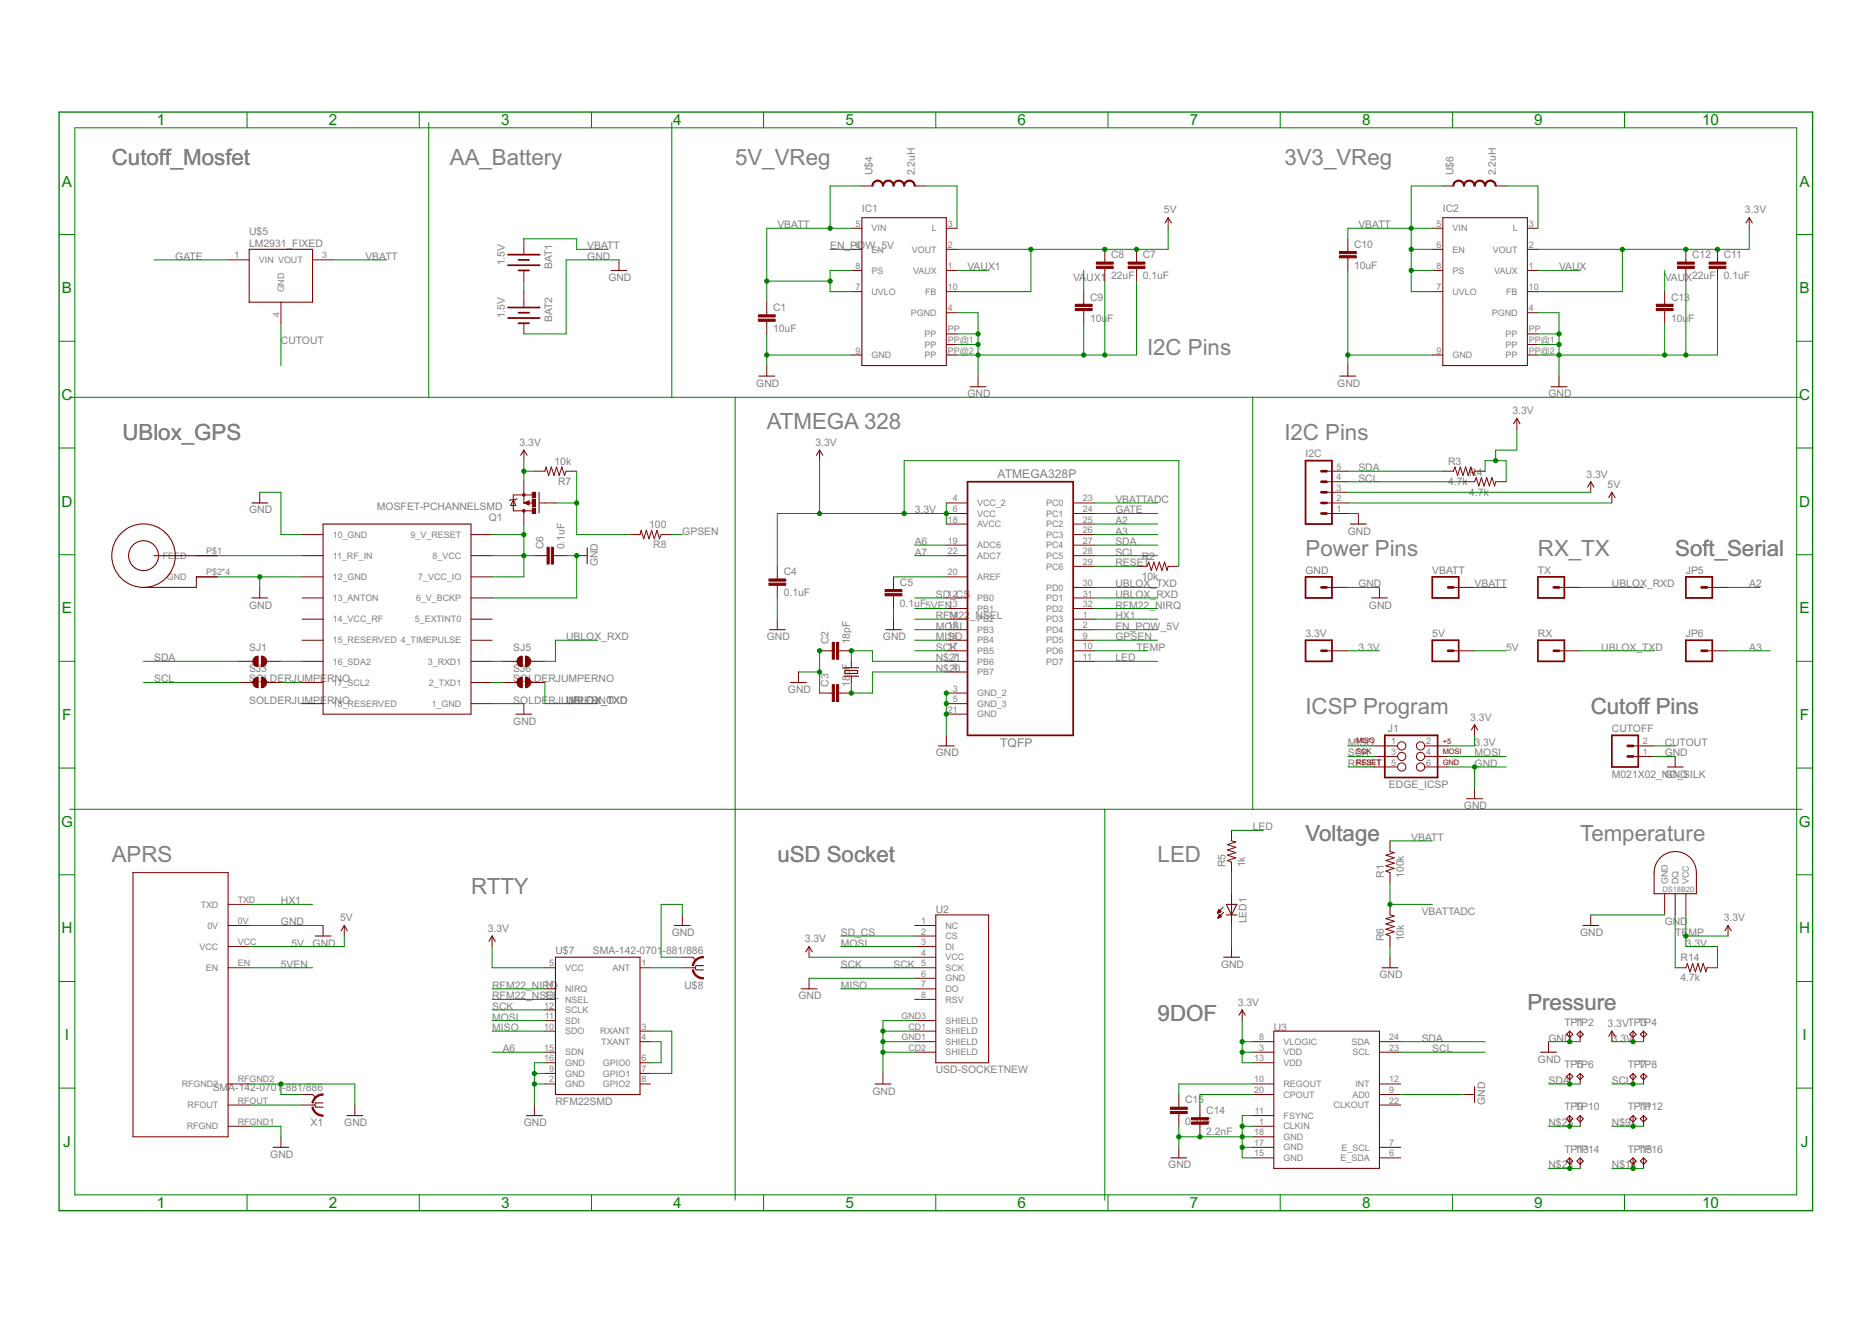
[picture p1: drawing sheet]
<svg xmlns="http://www.w3.org/2000/svg" width="297mm" height="210mm" viewBox="0 0 297 210" stroke-linecap="round" stroke-linejoin="round" font-family="sans-serif">
<g fill="none" stroke="#800000" stroke-width=".16">
<path d="M83.1 37.9v2.3M135.1 36.2h1.7M135.1 39.6h1.7M136.8 29.5h1.6M145.1 29.5h1.7M150.2 36.2h1.6M150.2 39.6h1.6M175.3 39.6v2M180.3 39.6v2M185.4 34.5v1.7M213.9 37.9v2M227.3 36.2h1.6"/>
<path d="M227.3 39.6h1.6M228.9 29.5h1.7M237.3 29.5h1.7M242.4 36.2h1.6M242.4 39.6h1.6M267.5 39.6v2M272.5 39.6v2M277.6 34.5v1.7M36.2 41.2h3.3M44.6 47.9v3.4M49.6 41.2h3.3M83.1 42.9v1.7"/>
<path d="M83.1 46.3v2.3M83.1 51.3v1.7M98.2 41.2v1.7M121.7 47.9v2.1M121.7 51v2M121.7 58v1.7M135.1 42.9h1.7M135.1 46.3h1.7M135.1 56.3h1.7M150.2 42.9h1.6M150.2 46.3h1.6M150.2 56.3h1.6"/>
<path d="M150.2 49.6h1.6M150.2 53h1.6M150.2 54.7h1.6M155.2 59.7v1.7M172 46.3v2M172 49.3v2M175.3 42.6v2M180.3 42.6v2M213.9 40.9v2M213.9 58v1.7M227.3 42.9h1.6M227.3 46.3h1.6"/>
<path d="M227.3 56.3h1.6M242.4 42.9h1.6M242.4 46.3h1.6M242.4 56.3h1.6M242.4 49.6h1.6M242.4 53h1.6M242.4 54.7h1.6M247.4 59.7v1.7M264.1 46.3v2M264.1 49.3v2M267.5 42.6v2M272.5 42.6v2"/>
<path d="M41.2 78.1v1.7M81.4 79.3l.5 .9h-.9zM82 79.1l-.1 .2h-.9l-.1 .2M83.1 71.4v1.7M83.1 76.4v3.4M83.1 79.8l.8-.3v.6zM83.9 79.8h.6M84.5 78.5h-3.1v2.5h3M84.8 74.8h1.7l.1-.7 .5 1.3 .4-1.3 .4 1.3 .4-1.3 .4 1.3 .5-1.3 .4 1.3 .2-.6h1.7M85.6 79.8h2.5M130 71.4v1.7M150.2 79.8h3.3"/>
<path d="M170.3 79.8h3.3M210.5 79.8h3.4M210.5 74.8h3.4M210.5 76.4h3.4M210.5 78.1h3.4M228.9 74.8h1.7l.3-.7 .4 1.3 .4-1.3 .4 1.3 .5-1.3 .4 1.3 .4-1.3 .4 1.3 .2-.6h1.6M232.3 76.4h1.7l.2-.6 .5 1.3 .4-1.3 .4 1.3 .4-1.3 .4 1.3 .4-1.3 .5 1.3 .1-.7h1.7M240.7 66.4v1.7M252.4 76.4v1.7M255.8 78.1v1.7M31.2 88.2h3.3M31.2 91.5h3.3"/>
<path d="M41.2 93.2v1.7M47.9 84.8h3.4M47.9 88.2h3.4M47.9 91.5h3.4M47.9 94.9h3.4M47.9 98.2h3.4M74.7 84.8h3.4M74.7 88.2h3.4M74.7 91.5h3.4M74.7 94.9h3.4M74.7 98.2h3.4M83.1 81v2.1"/>
<path d="M84.8 88.2h2M87.8 88.2h2M91.5 88.2h1.7M99.9 84.8h1.7l.1-.7 .5 1.4 .4-1.4 .4 1.4 .4-1.4 .4 1.4 .4-1.4 .4 1.4 .3-.7h1.7M123.3 89.9v2M123.3 92.9v2M123.3 98.2v1.7M141.8 91.5v2M141.8 94.5v2M141.8 98.2v1.7M150.2 88.2h3.3M150.2 91.5h3.3"/>
<path d="M150.2 94.9h3.3M150.2 98.2h3.3M150.2 81.5h3.3M150.2 83.1h3.3M150.2 86.5h3.3M150.2 96.5h3.3M150.2 99.9h3.3M170.3 84.8h3.3M170.3 88.2h3.3M170.3 94.9h3.3M170.3 98.2h3.3M170.3 81.5h3.3"/>
<path d="M170.3 83.1h3.3M170.3 86.5h3.3M170.3 96.5h3.3M170.3 99.9h3.3M170.3 89.9h3.3M170.3 93.2h3.3M180.3 89.9h1.7l.3-.7 .4 1.3 .4-1.3 .4 1.3 .4-1.3 .5 1.3 .4-1.3 .4 1.3 .2-.6h1.6M210.5 81.5h3.4M210.5 93.2h3.4M215.5 81.5v1.6M218.9 93.2v1.7M230.6 93.2h3.4"/>
<path d="M247.4 93.2h3.3M270.8 93.2h3.4M37.9 104.9h2.2M37.9 108.3h2.2M42.3 104.9h2.3M42.3 108.3h2.3M47.9 101.6h3.4M47.9 104.9h3.4M47.9 108.3h3.4M47.9 111.6h3.4M74.7 101.6h3.4M74.7 104.9h3.4"/>
<path d="M74.7 108.3h3.4M74.7 111.6h3.4M79.8 104.9h2.2M79.8 108.3h2.2M83.1 111.6v1.7M84.2 104.9h2.3M84.2 108.3h2.3M126.7 106.6v1.7M130 103.3h2.1M130 110h2.1M133.1 103.3h2M133.1 110h2"/>
<path d="M135.1 104.9v1M135.1 107.3v1M150.2 101.6h3.3M150.2 104.9h3.3M150.2 111.6h3.3M150.2 103.3h3.3M150.2 106.6h3.3M150.2 110h3.3M150.2 113.3h3.3M150.2 116.7v1.6M170.3 101.6h3.3M170.3 104.9h3.3"/>
<path d="M170.3 103.3h3.3M210.5 103.3h3.4M218.1 118.3h3.7M226.1 118.3h3.7M230.6 103.3h3.4M234 115v1.7M247.4 103.3h3.3M259.1 118.3h3.4M270.8 103.3h3.4M195.4 131.7v1.7l.7 .2-1.3 .4 1.3 .4-1.3 .5 1.3 .4-1.3 .4 1.3 .4-1.3 .4 .6 .3v1.7M218.1 120h3.7M218.1 121.7h3.7"/>
<path d="M220.6 133.4v1.7l.6 .2-1.3 .4 1.3 .4-1.3 .4 1.3 .4-1.3 .5 1.3 .4-1.3 .4 .7 .3v1.6M226.1 120h3.7M226.1 121.7h3.7M234 125.1v1.6M259.1 120h3.4M265.8 120v1.7M36.2 153.5h3.3M36.2 150.2h3.3M36.2 146.8h3.3M36.2 143.5h3.3M51.3 146.8v1.7M54.6 146.8v1.7"/>
<path d="M78.1 148.5v1.7M86.5 153.5h1.6M86.5 156.9h1.6M86.5 158.6h1.6M101.6 153.5h1.6M108.3 153.5h2M108.3 151.9h1.6M108.3 145.2v1.6M128.4 150.2v1.7M128.4 155.2v1.7M145.1 153.5h3.4M145.1 150.2h3.4"/>
<path d="M145.1 146.8h3.4M145.1 156.9h3.4M145.1 158.6h3.4M145.1 151.9h3.4M145.1 148.5h3.4M145.1 155.2h3.4M193.2 144.9h.1M193.2 144.8h.2M193.2 144.7h.3M193.3 144.7h.4M193.3 145.6h.1M193.3 144.6h.4"/>
<path d="M193.3 144.5h.3M193.3 145.5h.3M193.3 145.4h.5M193.4 145.4h.4M193.4 144.4h.1M193.4 144.3l.3 .4-.5 .2zM193.4 144.3h.1M193.4 145.3h.3M193.4 145.2h.3M193.5 145.2h.1M193.5 145.1l.3 .3-.5 .3zM193.5 145.1h.1"/>
<path d="M194.1 144l-.9 .9M194.2 144.7l-.9 1M195.4 141.8v5M195.4 150.2v1.7M220.6 143.5v1.7l.6 .1-1.3 .5 1.3 .4-1.3 .4 1.3 .4-1.3 .4 1.3 .4-1.3 .5 .7 .2v1.7M220.6 151.9v1.6M252.4 145.2v1.6M264.1 141.8v3.4M265.8 153.5h1.7l.2-.6 .5 1.3 .4-1.3 .4 1.3 .4-1.3 .4 1.3 .5-1.3 .4 1.3 .1-.7h1.7M265.8 141.8v3.4M267.5 141.8v3.4M274.2 146.8v1.7"/>
<path d="M36.2 178.7h3.3M36.2 175.3h3.3M36.2 172h3.3M47.9 175.3h2M47.9 173.7h1.7M56.3 175.3v1.7M84.8 175.3v1.7M86.5 172h1.6M86.5 170.3h1.6M86.5 168.6h1.6M86.5 163.6h1.6M86.5 160.2h1.6"/>
<path d="M86.5 161.9h1.6M86.5 166.9h1.6M101.6 172h1.6M101.6 170.3h1.6M101.6 168.6h1.6M101.6 163.6h1.6M101.6 165.3h1.6M140.1 170.3v1.7M145.1 163.6h3.4M145.1 161.9h3.4M145.1 166.9h3.4M145.1 165.3h3.4"/>
<path d="M187 173.7v2M187 176.7v2M190.4 175.3v2M190.4 178.4v2M197.1 160.2v1.7M198.8 178.7h3.3M198.8 172h3.3M198.8 168.6h3.3M198.8 166.9h3.3M198.8 165.3h3.3M198.8 173.7h3.3M198.8 177h3.3"/>
<path d="M218.9 175.3h3.3M218.9 172h3.3M218.9 166.9h3.3M218.9 165.3h3.3M218.9 173.7h3.3M232.3 173.7h1.7M245.7 165.3v1.6M249.1 163.6v1.7M249.1 170.3v1.7M249.1 177v1.7M250.7 163.6v1.7M250.7 170.3v1.7"/>
<path d="M250.7 177v1.7M255.8 163.6v1.7M259.1 163.6v1.7M259.1 170.3v1.7M259.1 177v1.7M260.8 163.6v1.7M260.8 170.3v1.7M260.8 177v1.7M44.6 180.4v1.6M187 182v1.7M198.8 180.4h3.3M198.8 182h3.3"/>
<path d="M198.8 183.7h3.3M218.9 182h3.3M218.9 183.7h3.3M249.1 183.7v1.7M250.7 183.7v1.7M259.1 183.7v1.7M260.8 183.7v1.7"/>
<circle cx="222.4" cy="118.3" r=".66"/>
<circle cx="225.4" cy="118.3" r=".66"/>
<circle cx="222.4" cy="121.7" r=".66"/>
<circle cx="222.4" cy="120" r=".66"/>
<circle cx="225.4" cy="120" r=".66"/>
<circle cx="225.4" cy="121.7" r=".66"/>
</g>
<g fill="none" stroke="#800000" stroke-width=".17">
<path d="M39.5 39.6h10.1v8.3h-10.1zM136.8 34.5h13.4v23.5h-13.4zM184.9 35.4l.5-.9 .5 .9M228.9 34.5h13.5v23.5h-13.5zM277.1 35.4l.5-.9 .4 .9M96.9 42.9h2.6M120.4 59.7h2.5M212.6 59.7h2.5M40 79.8h2.5M82.6 72.2l.5-.8 .5 .8M85.5 78.1v3.3M129.5 72.2l.5-.8 .6 .8"/>
<path d="M153.9 61.4h2.5M240.2 67.2l.5-.8 .5 .8M246.1 61.4h2.5M251.9 77.3l.5-.9 .5 .9M255.3 79l.5-.9 .5 .9M24.4 88.2h10.1M34.5 91.5h-3.3v1.7h-8.4M40 94.9h2.5M51.3 83.1h23.4v30.2h-23.4zM93.2 86.9v2.5M122.1 99.9h2.5M140.5 99.9h2.5"/>
<path d="M214.3 83.1h2.5M217.6 94.9h2.6M81.9 113.3h2.5M125.4 108.3h2.6M133.9 105.9h2.3M133.9 107.3h2.3M134.1 106.4h2v.4h-2zM148.9 118.3h2.5M233.5 115.8l.5-.8 .5 .8M21.1 138.5h15.1v41.9h-15.1zM232.7 126.7h2.5M263.4 136.2a3.4 3.4 0 0 1 3.6-.9 3.4 3.4 0 0 1 2.2 3.2v3.3h-6.7v-3.3a3.4 3.4 0 0 1 .9-2.3z"/>
<path d="M264.6 121.7h2.5M50 148.5h2.5M54.1 147.7l.5-.9 .5 .9M77.6 149.4l.5-.9 .5 .9M88.1 151.9h13.5v21.8h-13.5zM107 146.8h2.5M109.9 151.9l.5 .5M111.6 153.2h-1.2l-.1 .3 .1 .4h1.2M127.1 156.9h2.5M127.9 151l.5-.8 .5 .8M148.5 145.2h8.4v23.4h-8.4zM194.2 151.9h2.5"/>
<path d="M194.6 143.5h1.7l-.9 1.7zM194.6 145.2h1.7M219.3 153.5h2.5M251.2 146.8h2.5M273.7 147.7l.5-.9 .5 .9M49.6 173.7l.5 .5M51.3 175h-1.2l-.2 .3 .2 .4h1.2M55 177h2.6M83.5 177h2.5M138.9 172h2.5M196.6 161.1l.5-.9 .5 .9M202.1 163.6h16.8v21.8h-16.8z"/>
<path d="M234 172.4v2.5M244.5 166.9h2.5M248.6 164.1l.5-.5 .5 .5-.5 .5zM248.6 170.8l.5-.5 .5 .5-.5 .5zM248.6 177.5l.5-.5 .5 .5-.5 .5zM250.2 164.1l.5-.5 .5 .5-.5 .5zM250.2 170.8l.5-.5 .5 .5-.5 .5zM250.2 177.5l.5-.5 .5 .5-.5 .5zM255.3 164.4l.5-.8 .5 .8M258.6 164.1l.5-.5 .5 .5-.5 .5zM258.6 170.8l.5-.5 .5 .5-.5 .5zM258.6 177.5l.5-.5 .5 .5-.5 .5z"/>
<path d="M260.3 164.1l.5-.5 .5 .5-.5 .5zM260.3 170.8l.5-.5 .5 .5-.5 .5zM260.3 177.5l.5-.5 .5 .5-.5 .5zM43.3 182h2.5M185.8 183.7h2.5M248.6 184.2l.5-.5 .5 .5-.5 .5zM250.2 184.2l.5-.5 .5 .5-.5 .5zM258.6 184.2l.5-.5 .5 .5-.5 .5zM260.3 184.2l.5-.5 .5 .5-.5 .5z"/>
<circle cx="22.8" cy="88.2" r="5"/>
<circle cx="22.8" cy="88.2" r="2.37"/>
</g>
<g fill="none" stroke="#800000" stroke-width=".28">
<path d="M80.6 40.4h5M80.6 42.1h5M80.6 48.8h5M80.6 50.5h5M82.3 41.2h1.6M82.3 42.9h1.6M82.3 49.6h1.6M82.3 51.3h1.6M153.5 76.4h16.8v40.3h-16.8zM207.2 73.1h4.1v10h-4.1zM207.2 91.5h4.1v3.4h-4.1zM227.3 91.5h4.2v3.4h-4.2z"/>
<path d="M244 91.5h4.2v3.4h-4.2zM267.5 91.5h4.2v3.4h-4.2zM207.2 101.6h4.1v3.3h-4.1zM219.7 116.7h8.4v6.7h-8.4zM227.3 101.6h4.2v3.3h-4.2zM244 101.6h4.2v3.3h-4.2zM255.8 116.7h4.1v5h-4.1zM267.5 101.6h4.2v3.3h-4.2z"/>
</g>
<path d="M83.9 79.6l-.6 .2 .6 .1v-.1h-.2" fill="none" stroke="#800000" stroke-width=".21"/>
<g fill="#800000" stroke="#800000" stroke-width=".16">
<path d="M109.8 153.9h.2a1.53 1.53 0 0 0 1.6 1.2v.2a1.77 1.77 0 0 1-1.8-1.4z" fill-rule="evenodd"/>
<path d="M110.2 152.4a1.73 1.73 0 0 1 1.4-.6v.2a1.56 1.56 0 0 0-1.6 1.2h-.2z" fill-rule="evenodd"/>
<path d="M138.5 28.9l.6-.3h.2v.1a.77 .77 0 0 0-.8 .8h-.2v-.1z" fill-rule="evenodd"/>
<path d="M139.3 28.6h.1a.89 .89 0 0 1 .8 .9h-.2a.73 .73 0 0 0-.7-.8z" fill-rule="evenodd"/>
<path d="M140.2 28.9l.6-.3h.1v.1a.77 .77 0 0 0-.7 .8h-.2v-.1z" fill-rule="evenodd"/>
<path d="M140.9 28.6h.2a.89 .89 0 0 1 .8 .9h-.2a.77 .77 0 0 0-.8-.8z" fill-rule="evenodd"/>
<path d="M141.9 28.9l.6-.3h.1v.1a.77 .77 0 0 0-.7 .8h-.2v-.1z" fill-rule="evenodd"/>
<path d="M142.6 28.6h.1a.93 .93 0 0 1 .9 .9h-.2a.77 .77 0 0 0-.8-.8z" fill-rule="evenodd"/>
<path d="M143.6 28.9l.3-.3h.4v.1a.74 .74 0 0 0-.7 .8h-.2z" fill-rule="evenodd"/>
<path d="M144.3 28.6h.1a.93 .93 0 0 1 .8 .9h-.1a.77 .77 0 0 0-.8-.8z" fill-rule="evenodd"/>
<path d="M230.7 28.9l.6-.3h.2v.1a.77 .77 0 0 0-.8 .8h-.2v-.1z" fill-rule="evenodd"/>
<path d="M231.5 28.6h.1a.93 .93 0 0 1 .8 .9h-.2a.77 .77 0 0 0-.7-.8z" fill-rule="evenodd"/>
<path d="M232.4 28.9l.4-.3h.3v.1a.74 .74 0 0 0-.7 .8h-.2z" fill-rule="evenodd"/>
<path d="M233.1 28.6h.2a.93 .93 0 0 1 .8 .9h-.2a.77 .77 0 0 0-.8-.8z" fill-rule="evenodd"/>
<path d="M234.1 28.9l.6-.3h.1v.1a.74 .74 0 0 0-.7 .8h-.2v-.1z" fill-rule="evenodd"/>
<path d="M234.8 28.6h.1a.93 .93 0 0 1 .8 .9h-.1a.77 .77 0 0 0-.8-.8z" fill-rule="evenodd"/>
<path d="M235.8 28.9l.6-.3h.1v.1a.77 .77 0 0 0-.8 .8h-.1v-.1z" fill-rule="evenodd"/>
<path d="M236.5 28.6h.1a.93 .93 0 0 1 .8 .9h-.2a.77 .77 0 0 0-.7-.8z" fill-rule="evenodd"/>
<path d="M83.4 104.1a.84 .84 0 0 1 .8 .8 .84 .84 0 0 1-.8 .9z" fill-rule="evenodd"/>
<path d="M82.3 104.3l.6-.2v1.7a.84 .84 0 0 1-.8-.6 .84 .84 0 0 1 .2-.9z" fill-rule="evenodd"/>
<path d="M83.4 107.4a.84 .84 0 0 1 .8 .9 .84 .84 0 0 1-.8 .8z" fill-rule="evenodd"/>
<path d="M82.3 107.6l.6-.2v1.7a.84 .84 0 0 1-.8-.5 .84 .84 0 0 1 .2-1z" fill-rule="evenodd"/>
<path d="M41.5 104.1a.84 .84 0 0 1 .8 .8 .84 .84 0 0 1-.8 .9z" fill-rule="evenodd"/>
<path d="M40.4 104.3l.6-.2v1.7a.85 .85 0 0 1-.8-.6 .85 .85 0 0 1 .2-.9z" fill-rule="evenodd"/>
<path d="M41.5 107.4a.84 .84 0 0 1 .8 .9 .84 .84 0 0 1-.8 .8z" fill-rule="evenodd"/>
<path d="M40.4 107.6l.6-.2v1.7a.85 .85 0 0 1-.8-.5 .85 .85 0 0 1 .2-1z" fill-rule="evenodd"/>
<path d="M49.5 175.7l.2-.1a1.62 1.62 0 0 0 1.6 1.3v.2a1.77 1.77 0 0 1-1.8-1.4z" fill-rule="evenodd"/>
<path d="M49.9 174.2a1.73 1.73 0 0 1 1.4-.7v.3a1.56 1.56 0 0 0-1.6 1.2h-.2z" fill-rule="evenodd"/>
<circle cx="83.1" cy="78.5" r=".21"/>
<circle cx="83.1" cy="81" r=".21"/>
</g>
<g fill="#800000" stroke="#800000" stroke-width=".16">
<path d="M84.5 78.1h.5v.9h-.5z"/>
<path d="M84.5 80.6h.5v.9h-.5z"/>
<path d="M84.5 79.2h.5v1.2h-.5z"/>
<path d="M122 92.5h2.7v.4h-2.7z"/>
<path d="M122 91.9h2.7v.3h-2.7z"/>
<path d="M140.4 94.2h2.7v.3h-2.7z"/>
<path d="M140.4 93.5h2.7v.4h-2.7z"/>
<path d="M87.5 86.8h.3v2.7h-.3z"/>
<path d="M86.8 86.8h.3v2.7h-.3z"/>
<path d="M120.3 50.6h2.7v.4h-2.7z"/>
<path d="M120.3 50h2.7v.3h-2.7z"/>
<path d="M179 42.2h2.7v.4h-2.7z"/>
<path d="M179 41.6h2.7v.3h-2.7z"/>
<path d="M174 42.2h2.6v.4h-2.6z"/>
<path d="M174 41.6h2.6v.3h-2.6z"/>
<path d="M170.6 48.9h2.7v.4h-2.7z"/>
<path d="M170.6 48.3h2.7v.3h-2.7z"/>
<path d="M212.5 40.6h2.7v.3h-2.7z"/>
<path d="M212.5 39.9h2.7v.3h-2.7z"/>
<path d="M271.2 42.2h2.7v.4h-2.7z"/>
<path d="M271.2 41.6h2.7v.3h-2.7z"/>
<path d="M266.2 42.2h2.6v.4h-2.6z"/>
<path d="M266.2 41.6h2.6v.3h-2.6z"/>
<path d="M262.8 48.9h2.7v.4h-2.7z"/>
<path d="M262.8 48.3h2.7v.3h-2.7z"/>
<path d="M132.7 101.9h.4v2.7h-.4z"/>
<path d="M132.1 101.9h.3v2.7h-.3z"/>
<path d="M132.7 108.6h.4v2.7h-.4z"/>
<path d="M132.1 108.6h.3v2.7h-.3z"/>
<path d="M189.1 178h2.6v.4h-2.6z"/>
<path d="M189.1 177.3h2.6v.4h-2.6z"/>
<path d="M185.7 176.3h2.7v.4h-2.7z"/>
<path d="M185.7 175.7h2.7v.3h-2.7z"/>
</g>
<g fill="none" stroke="#800000" stroke-width=".42">
<path d="M209.7 78.1h.8M209.7 79.8h.8M209.7 74.8h.8M209.7 76.4h.8M209.7 81.5h.8M209.7 93.2h.8M229.8 93.2h.8M246.5 93.2h.9M270 93.2h.8M209.7 103.3h.8M229.8 103.3h.8M246.5 103.3h.9"/>
<path d="M258.3 118.3h.8M270 103.3h.8M258.3 120h.8"/>
</g>
<path d="M9.4 17.8h278.2v174.3h-278.2z" fill="none" stroke="#008000" stroke-width=".21"/>
<g fill="none" stroke="#008000" stroke-width=".16">
<path d="M39.2 17.8v2.5M66.5 17.8v2.5M68 19.5v43.5M93.9 17.8v2.5M106.6 19.5v43.5M121.2 17.8v2.5M148.5 17.8v2.5M175.8 17.8v2.5M203.1 17.8v2.5M230.5 17.8v2.5M257.8 17.8v2.5M9.4 37.2h2.5"/>
<path d="M11.9 20.3h273.2v169.3h-273.2zM83.1 37.9h8.4v1.7h5M131.7 39.6h3.4M135.1 36.2h-13.4v11.7M136.8 29.5h-5.1v6.7M146.8 29.5h5v6.7M163.6 39.6v6.7h-11.8M185.4 36.2v3.4h-33.6M223.9 39.6h3.4M227.3 36.2h-13.4v1.7M228.9 29.5h-5v16.8h3.4M239 29.5h5v6.7"/>
<path d="M257.4 39.6v6.7h-13.4M277.6 36.2v3.4h-33.6M285.1 37.2h2.5M9.4 54.1h2.5M24.4 41.2h11.8M44.6 51.3v6.7M52.9 41.2h8.4M83.1 44.6v1.7M98.2 41.2h-8.4v11.8h-6.7M121.7 56.3h13.4M121.7 53v5M121.7 44.6h10"/>
<path d="M135.1 42.9h-3.4v3.4h3.4M151.8 53h3.4M151.8 49.6h3.4v10.1M151.8 54.7h3.4M151.8 42.9h5.1M172 42.9v3.4M172 51.3v5M175.3 44.6v11.7M180.3 44.6v11.7h-28.5M213.9 56.3h13.4M213.9 42.9v15.1M223.9 42.9h3.4"/>
<path d="M244 53h3.4M244 49.6h3.4v10.1M244 54.7h3.4M244 42.9h6.7M264.1 42.9v3.4M264.1 51.3v5M267.5 44.6v11.7M272.5 44.6v11.7h-28.5M285.1 54.1h2.5M9.4 71.1h2.5M11 63h274.9M41.2 78.1h3.4v6.7h3.3"/>
<path d="M83.1 73.1v3.3M83.1 74.8h1.7M88.1 79.8h3.4M91.5 74.8v10h8.4M116.6 63v127.4M130 73.1v8.4M150.2 79.8v3.3M173.6 79.8h10.1M198.8 63v65.4M213.9 74.8h15M213.9 78.1h38.5M213.9 79.8h41.9"/>
<path d="M213.9 76.4h18.4M235.6 74.8v-1.7h3.4v3.3M240.7 68.1v3.3h-3.4v1.7M285.1 71.1h2.5M9.4 88h2.5M34.5 88.2h13.4M34.5 91.5h13.4M41.2 91.5v1.7M78.1 88.2h6.7M78.1 84.8h5M83.1 83.1v8.4h-5M89.8 88.2h1.7v6.7h-13.4"/>
<path d="M106.6 84.8h1.7M123.3 94.9v3.3M141.8 96.5v1.7M141.8 91.5h8.4M143.5 81.5v-8.4h43.5v16.8M145.1 99.9h5.1M145.1 88.2h5.1M145.1 94.9h5.1M145.1 86.5h5.1M145.1 96.5h5.1M145.1 98.2h5.1M150.2 81.5h-26.9v8.4"/>
<path d="M173.6 81.5h10.1M173.6 99.9h10.1M173.6 89.9h6.7M173.6 88.2h10.1M173.6 94.9h10.1M173.6 84.8h10.1M173.6 93.2h10.1M173.6 83.1h10.1M173.6 86.5h10.1M173.6 96.5h10.1M173.6 98.2h10.1M213.9 81.5h1.6"/>
<path d="M213.9 93.2h5M234 93.2h5M250.7 93.2h10.1M274.2 93.2h5M285.1 88h2.5M9.4 104.9h2.5M22.8 104.9h15.1M22.8 108.3h15.1M44.6 104.9h3.3M44.6 108.3h3.3M78.1 104.9h1.7M78.1 111.6h5"/>
<path d="M78.1 108.3h1.7M86.5 108.3v3.3h8.3M94.8 101.6h-6.7v3.3h-1.6M126.7 106.6h3.3M130 103.3v6.7M135.1 104.9v-1.6h3.3v1.6h11.8M145.1 103.3h5.1M145.1 101.6h5.1M150.2 110v6.7M150.2 106.6h-11.8v3.4h-3.3v-1.7M173.6 104.9h10.1M173.6 103.3h8.4"/>
<path d="M173.6 101.6h10.1M213.9 118.3h4.2M213.9 103.3h5M234 116.7v1.6h-4.2M234 103.3h5M250.7 103.3h11.8M262.5 118.3h3.3M274.2 103.3h6.7M285.1 104.9h2.5M9.4 121.9h2.5M9.4 138.8h2.5M11 128.4h274.9"/>
<path d="M175.3 128.4v62M195.4 138.5v3.3M195.4 131.7h5M213.9 120h4.2M213.9 121.7h4.2M220.6 133.4h6.7M229.8 120h9.2M229.8 121.7h9.2M234 121.7v3.4M262.5 120h3.3M285.1 121.9h2.5M285.1 138.8h2.5"/>
<path d="M9.4 155.7h2.5M39.5 153.5h10.1M39.5 146.8h11.8M39.5 143.5h10.1M54.6 148.5v1.7h-15.1M78.1 150.2v3.3h8.4M78.1 156.9h8.4M78.1 158.6h8.4M103.2 153.5h5.1M108.3 145.2v-1.7h-3.4v8.4h3.4M128.4 151.9h16.7M128.4 155.2h16.7"/>
<path d="M133.4 153.5h11.7M133.4 148.5h11.7M133.4 150.2h11.7M133.4 156.9h11.7M195.4 146.8v3.4M220.6 140.1v3.4h6.7M220.6 150.2v1.7M252.4 145.2h11.7M265.8 145.2v8.3M267.5 145.2v5h5v3.3M267.5 148.5h6.7M285.1 155.7h2.5"/>
<path d="M9.4 172.6h2.5M39.5 172h16.8v3.3M39.5 178.7h5.1v1.7M39.5 175.3h8.4M44.6 172v1.7h3.3M78.1 166.9h8.4M78.1 161.9h8.4M78.1 163.6h8.4M78.1 160.2h8.4M84.8 172h1.7M84.8 170.3h1.7M86.5 168.6h-1.7v6.7"/>
<path d="M103.2 165.3h1.7v3.3h-1.7M103.2 163.6h3.4v6.7h-3.4M140.1 166.9h5M140.1 165.3h5M140.1 163.6h5M145.1 161.9h-5v8.4M187 178.7v3.3M197.1 161.9v6.7h1.7M197.1 166.9h1.7M197.1 165.3h1.7M197.1 178.7h1.7M198.8 172h-11.8v1.7"/>
<path d="M198.8 177h-1.7v6.7h1.7M198.8 173.7h-8.4v1.6M222.2 166.9h13.4M222.2 165.3h13.4M222.2 173.7h10.1M245.7 165.3h5M245.7 172h5M245.7 178.7h5M255.8 165.3h5M255.8 172h5M255.8 178.7h5M285.1 172.6h2.5"/>
<path d="M39.2 189.6v2.5M66.5 189.6v2.5M93.9 189.6v2.5M121.2 189.6v2.5M148.5 189.6v2.5M175.8 189.6v2.5M187 180.4h11.8M197.1 182h1.7M203.1 189.6v2.5M230.5 189.6v2.5M245.7 185.4h5M255.8 185.4h5"/>
<path d="M257.8 189.6v2.5"/>
</g>
<g fill="#008000" stroke="#008000" stroke-width=".16">
<circle cx="83.1" cy="74.8" r=".34"/>
<circle cx="237.3" cy="73.1" r=".34"/>
<circle cx="143.5" cy="81.5" r=".34"/>
<circle cx="150.2" cy="81.5" r=".34"/>
<circle cx="130" cy="81.5" r=".34"/>
<circle cx="272.5" cy="39.6" r=".34"/>
<circle cx="267.5" cy="39.6" r=".34"/>
<circle cx="257.4" cy="39.6" r=".34"/>
<circle cx="267.5" cy="148.5" r=".34"/>
<circle cx="197.1" cy="166.9" r=".34"/>
<circle cx="197.1" cy="165.3" r=".34"/>
<circle cx="259.1" cy="165.3" r=".34"/>
<circle cx="234" cy="121.7" r=".34"/>
<circle cx="130" cy="106.6" r=".34"/>
<circle cx="130" cy="103.3" r=".34"/>
<circle cx="150.2" cy="111.6" r=".34"/>
<circle cx="150.2" cy="110" r=".34"/>
<circle cx="150.2" cy="113.3" r=".34"/>
<circle cx="44.6" cy="172" r=".34"/>
<circle cx="91.5" cy="88.2" r=".34"/>
<circle cx="172" cy="56.3" r=".34"/>
<circle cx="175.3" cy="56.3" r=".34"/>
<circle cx="155.2" cy="53" r=".34"/>
<circle cx="155.2" cy="54.7" r=".34"/>
<circle cx="155.2" cy="56.3" r=".34"/>
<circle cx="121.7" cy="56.3" r=".34"/>
<circle cx="264.1" cy="56.3" r=".34"/>
<circle cx="267.5" cy="56.3" r=".34"/>
<circle cx="247.4" cy="53" r=".34"/>
<circle cx="247.4" cy="54.7" r=".34"/>
<circle cx="247.4" cy="56.3" r=".34"/>
<circle cx="213.9" cy="56.3" r=".34"/>
<circle cx="84.8" cy="170.3" r=".34"/>
<circle cx="84.8" cy="172" r=".34"/>
<circle cx="140.1" cy="163.6" r=".34"/>
<circle cx="140.1" cy="165.3" r=".34"/>
<circle cx="140.1" cy="166.9" r=".34"/>
<circle cx="41.2" cy="91.5" r=".34"/>
<circle cx="187" cy="180.4" r=".34"/>
<circle cx="190.4" cy="180.4" r=".34"/>
<circle cx="197.1" cy="178.7" r=".34"/>
<circle cx="197.1" cy="180.4" r=".34"/>
<circle cx="197.1" cy="182" r=".34"/>
<circle cx="249.1" cy="165.3" r=".34"/>
<circle cx="220.6" cy="143.5" r=".34"/>
<circle cx="249.1" cy="172" r=".34"/>
<circle cx="259.1" cy="172" r=".34"/>
<circle cx="135.1" cy="110" r=".34"/>
<circle cx="135.1" cy="103.3" r=".34"/>
<circle cx="131.7" cy="36.2" r=".34"/>
<circle cx="131.7" cy="44.6" r=".34"/>
<circle cx="121.7" cy="44.6" r=".34"/>
<circle cx="223.9" cy="39.6" r=".34"/>
<circle cx="223.9" cy="42.9" r=".34"/>
<circle cx="223.9" cy="36.2" r=".34"/>
<circle cx="83.1" cy="88.2" r=".34"/>
<circle cx="83.1" cy="84.8" r=".34"/>
<circle cx="91.5" cy="79.8" r=".34"/>
<circle cx="180.3" cy="39.6" r=".34"/>
<circle cx="175.3" cy="39.6" r=".34"/>
<circle cx="163.6" cy="39.6" r=".34"/>
<circle cx="249.1" cy="178.7" r=".34"/>
<circle cx="259.1" cy="178.7" r=".34"/>
<circle cx="259.1" cy="185.4" r=".34"/>
<circle cx="249.1" cy="185.4" r=".34"/>
</g>
<g font-size="4" fill="#808080">
<text x="17.7" y="26.2">Cutoff_Mosfet</text>
<text x="71.4" y="26.2">AA_Battery</text>
<text x="116.6" y="26.2">5V_VReg</text>
<text x="203.8" y="26.2">3V3_VReg</text>
<text x="182" y="56.3">I2C Pins</text>
<text x="19.4" y="69.7">UBlox_GPS</text>
<text x="121.7" y="68.1">ATMEGA 328</text>
<text x="203.8" y="69.7">I2C Pins</text>
<text x="207.2" y="88.2">Power Pins</text>
<text x="244" y="88.2">RX_TX</text>
<text x="265.8" y="88.2">Soft_Serial</text>
<text x="207.2" y="113.3">ICSP Program</text>
<text x="252.4" y="113.3">Cutoff Pins</text>
<text x="17.7" y="136.8">APRS</text>
<text x="123.3" y="136.8">uSD Socket</text>
<text x="183.7" y="136.8">LED</text>
<text x="207.2" y="133.4">Voltage</text>
<text x="250.7" y="133.4">Temperature</text>
<text x="74.7" y="141.8">RTTY</text>
<text x="183.7" y="161.9">9DOF</text>
<text x="242.4" y="160.2">Pressure</text>
</g>
<g font-size="2.7" fill="#008000">
<text x="24.9" y="19.9">1</text>
<text x="52.2" y="19.9">2</text>
<text x="79.5" y="19.9">3</text>
<text x="106.8" y="19.9">4</text>
<text x="134.2" y="19.9">5</text>
<text x="161.5" y="19.9">6</text>
<text x="188.8" y="19.9">7</text>
<text x="216.1" y="19.9">8</text>
<text x="243.4" y="19.9">9</text>
<text x="270.1" y="19.9">10</text>
<text x="9.8" y="29.6">A</text>
<text x="285.5" y="29.6">A</text>
<text x="9.8" y="46.5">B</text>
<text x="285.5" y="46.5">B</text>
<text x="9.8" y="63.5">C</text>
<text x="285.5" y="63.5">C</text>
<text x="9.8" y="80.4">D</text>
<text x="285.5" y="80.4">D</text>
<text x="9.8" y="97.3">E</text>
<text x="285.5" y="97.3">E</text>
<text x="9.9" y="114.2">F</text>
<text x="285.6" y="114.2">F</text>
<text x="9.7" y="131.2">G</text>
<text x="285.4" y="131.2">G</text>
<text x="9.8" y="148.1">H</text>
<text x="285.5" y="148.1">H</text>
<text x="10.3" y="165">I</text>
<text x="286" y="165">I</text>
<text x="10" y="182">J</text>
<text x="285.7" y="182">J</text>
<text x="24.9" y="191.7">1</text>
<text x="52.2" y="191.7">2</text>
<text x="79.5" y="191.7">3</text>
<text x="106.8" y="191.7">4</text>
<text x="134.2" y="191.7">5</text>
<text x="161.5" y="191.7">6</text>
<text x="188.8" y="191.7">7</text>
<text x="216.1" y="191.7">8</text>
<text x="243.4" y="191.7">9</text>
<text x="270.1" y="191.7">10</text>
</g>
<g font-size="2.1" fill="#808080">
<text x="158.3" y="75.8">ATMEGA328P</text>
<text x="158.7" y="118.6">TQFP</text>
</g>
<g font-size="1.8" fill="#808080">
<text x="138.4" y="27.8" transform="rotate(-90 138.4 27.8)">U$4</text>
<text x="145.1" y="27.8" transform="rotate(-90 145.1 27.8)">2.2uH</text>
<text x="230.6" y="27.8" transform="rotate(-90 230.6 27.8)">U$6</text>
<text x="237.3" y="27.8" transform="rotate(-90 237.3 27.8)">2.2uH</text>
<text x="136.8" y="33.7">IC1</text>
<text x="184.7" y="33.9">5V</text>
<text x="228.9" y="33.7">IC2</text>
<text x="276.9" y="33.9">3.3V</text>
<text x="27.8" y="41.2">GATE</text>
<text x="39.5" y="39.2">LM2931_FIXED</text>
<text x="39.5" y="37.2">U$5</text>
<text x="58" y="41.2">VBATT</text>
<text x="93.2" y="41.2">GND</text>
<text x="93.2" y="39.6">VBATT</text>
<text x="123.3" y="36.2">VBATT</text>
<text x="131.7" y="39.6">EN_PO</text>
<text x="137.3" y="39.6">W_5V</text>
<text x="176.3" y="41">C8</text>
<text x="181.3" y="41">C7</text>
<text x="214.9" y="39.3">C10</text>
<text x="215.5" y="36.2">VBATT</text>
<text x="268.5" y="41">C12</text>
<text x="273.5" y="41">C11</text>
<text x="80.1" y="42.1" transform="rotate(-90 80.1 42.1)">1.5V</text>
<text x="87.6" y="42.7" transform="rotate(-90 87.6 42.7)">BAT1</text>
<text x="96.5" y="44.6">GND</text>
<text x="153.5" y="42.9">VAUX1</text>
<text x="170.3" y="44.6">VA</text>
<text x="172.4" y="44.6">UX1</text>
<text x="173" y="47.7">C9</text>
<text x="176.3" y="44.3">22uF</text>
<text x="181.3" y="44.3">0.1uF</text>
<text x="214.9" y="42.7">10uF</text>
<text x="247.4" y="42.9">VAUX</text>
<text x="264.1" y="44.6">VAUX22uF</text>
<text x="265.1" y="47.7">C13</text>
<text x="273.5" y="44.3">0.1uF</text>
<text x="80.1" y="50.5" transform="rotate(-90 80.1 50.5)">1.5V</text>
<text x="87.6" y="51.1" transform="rotate(-90 87.6 51.1)">BAT2</text>
<text x="122.7" y="52.7">10uF</text>
<text x="122.7" y="49.4">C1</text>
<text x="173" y="51">10u</text>
<text x="175.7" y="51">F</text>
<text x="265.1" y="51">10u</text>
<text x="267.9" y="51">F</text>
<text x="44.6" y="54.6">CUTOUT</text>
<text x="120" y="61.4">GND</text>
<text x="153.5" y="63">GND</text>
<text x="212.2" y="61.4">GND</text>
<text x="240" y="65.7">3.3V</text>
<text x="245.7" y="63">GND</text>
<text x="82.4" y="70.7">3.3V</text>
<text x="129.4" y="70.7">3.3V</text>
<text x="88" y="73.7">10k</text>
<text x="88.6" y="76.9">R7</text>
<text x="207.2" y="72.6">I2C</text>
<text x="215.5" y="74.8">SDA</text>
<text x="215.5" y="76.4">SCL</text>
<text x="229.8" y="76.9">4.7k</text>
<text x="229.8" y="73.8">R3</text>
<text x="233.1" y="75.4">R4</text>
<text x="251.7" y="75.8">3.3V</text>
<text x="255.1" y="77.4">5V</text>
<text x="39.5" y="81.5">GND</text>
<text x="59.8" y="81">MOSFET-PCHANNELSMD</text>
<text x="77.6" y="82.6">Q1</text>
<text x="103" y="83.8">100</text>
<text x="145.1" y="81.5">3.3V</text>
<text x="177" y="79.8">VBATTADC</text>
<text x="177" y="83.1">A2</text>
<text x="177" y="81.5">GATE</text>
<text x="233.1" y="78.6">4.7k</text>
<text x="86.2" y="87.2" transform="rotate(-90 86.2 87.2)">C6</text>
<text x="89.6" y="87.2" transform="rotate(-90 89.6 87.2)">0.1uF</text>
<text x="94.9" y="89.8" transform="rotate(-90 94.9 89.8)">GND</text>
<text x="103.7" y="87">R8</text>
<text x="108.3" y="84.8">GPSEN</text>
<text x="145.1" y="88.2">A7</text>
<text x="145.1" y="86.5">A6</text>
<text x="177" y="89.8">RESET</text>
<text x="177" y="84.8">A3</text>
<text x="177" y="86.5">SDA</text>
<text x="177" y="88.2">SCL</text>
<text x="181.2" y="88.9">R2</text>
<text x="213.9" y="84.8">GND</text>
<text x="124.4" y="94.6">0.1uF</text>
<text x="124.4" y="91.3">C4</text>
<text x="142.8" y="92.9">C5</text>
<text x="148.5" y="94.9">SD_CS</text>
<text x="177" y="93.2">UBLOX_TXD</text>
<text x="177" y="94.9">UBLOX_RXD</text>
<text x="181.2" y="92">10k</text>
<text x="207.2" y="91">GND</text>
<text x="215.5" y="93.2">GND</text>
<text x="227.3" y="91">VBATT</text>
<text x="234" y="93.2">VBATT</text>
<text x="244" y="91">TX</text>
<text x="255.8" y="93.2">UBLOX_RXD</text>
<text x="267.5" y="91">JP5</text>
<text x="277.6" y="93.2">A2</text>
<text x="39.5" y="96.5">GND</text>
<text x="89.8" y="101.6">UBLOX_RXD</text>
<text x="121.7" y="101.6">GND</text>
<text x="140.1" y="101.6">GND</text>
<text x="142.8" y="96.3">0.1uF5VEN</text>
<text x="148.5" y="99.9">MOSI</text>
<text x="148.5" y="101.6">MISO</text>
<text x="148.5" y="98.2">RFM22</text>
<text x="153.9" y="98.2">_NSEL</text>
<text x="177" y="101.6">GPSEN</text>
<text x="177" y="98.2">HX1</text>
<text x="177" y="96.5">RFM22_NIRQ</text>
<text x="177" y="99.9">EN_POW_5V</text>
<text x="207.2" y="101.1">3.3V</text>
<text x="217.2" y="96.5">GND</text>
<text x="227.3" y="101.1">5V</text>
<text x="244" y="101.1">RX</text>
<text x="267.5" y="101.1">JP6</text>
<text x="24.5" y="104.9">SDA</text>
<text x="39.5" y="103.3">SJ1</text>
<text x="39.5" y="106.6">SJ3</text>
<text x="81.4" y="103.3">SJ5</text>
<text x="81.4" y="106.6">SJ6</text>
<text x="131.5" y="102.2" transform="rotate(-90 131.5 102.2)">C2</text>
<text x="134.8" y="107.1" transform="rotate(-90 134.8 107.1)">p</text>
<text x="134.8" y="106.2" transform="rotate(-90 134.8 106.2)">F</text>
<text x="134.8" y="102.2" transform="rotate(-90 134.8 102.2)">18pF</text>
<text x="148.5" y="103.3">SCK</text>
<text x="148.5" y="106.6">N$20</text>
<text x="148.5" y="104.9">N$21</text>
<text x="177" y="104.9">LED</text>
<text x="180.3" y="103.3">TEMP</text>
<text x="215.5" y="103.3">3.3V</text>
<text x="239" y="103.3">5V</text>
<text x="254.1" y="103.3">UBLOX_TXD</text>
<text x="277.6" y="103.3">A3</text>
<text x="24.5" y="108.3">SCL</text>
<text x="39.5" y="108.3">SOLDERJUMPERNO</text>
<text x="39.5" y="111.6">SOLDERJUMPERNO</text>
<text x="81.4" y="108.3">SOLDERJUMPERNO</text>
<text x="81.4" y="111.6">SOLDERJUUMBPLEORXN_O</text>
<text x="96.3" y="111.6">TXD</text>
<text x="125" y="110">GND</text>
<text x="131.5" y="109" transform="rotate(-90 131.5 109)">C3</text>
<text x="134.8" y="109" transform="rotate(-90 134.8 109)">18</text>
<text x="81.4" y="115">GND</text>
<text x="213.9" y="118.3">MISO</text>
<text x="220.2" y="116.2">J1</text>
<text x="233.3" y="114.3">3.3V</text>
<text x="234" y="118.3">3.3V</text>
<text x="255.8" y="116.2">CUTOFF</text>
<text x="264.1" y="118.3">CUTOUT</text>
<text x="148.5" y="120">GND</text>
<text x="213.9" y="120">SCK</text>
<text x="213.9" y="121.7">RESET</text>
<text x="220.4" y="125">EDGE_ICSP</text>
<text x="234" y="120">MOSI</text>
<text x="234" y="121.7">GND</text>
<text x="255.8" y="123.4">M021X02_NGON_DSILK</text>
<text x="264.1" y="120">GND</text>
<text x="198.8" y="131.7">LED</text>
<text x="232.3" y="128.4">GND</text>
<text x="194.4" y="137.6" transform="rotate(-90 194.4 137.6)">R5</text>
<text x="197.6" y="137.6" transform="rotate(-90 197.6 137.6)">1k</text>
<text x="223.9" y="133.4">VBATT</text>
<text x="44.6" y="143.5">HX1</text>
<text x="219.6" y="139.3" transform="rotate(-90 219.6 139.3)">R1</text>
<text x="222.7" y="139.3" transform="rotate(-90 222.7 139.3)">100k</text>
<text x="44.6" y="146.8">GND</text>
<text x="54" y="146.2">5V</text>
<text x="77.4" y="147.8">3.3V</text>
<text x="106.6" y="148.5">GND</text>
<text x="127.7" y="149.5">3.3V</text>
<text x="133.4" y="148.5">SD_CS</text>
<text x="148.5" y="144.8">U2</text>
<text x="197.8" y="146.5" transform="rotate(-90 197.8 146.5)">LED1</text>
<text x="219.6" y="149.3" transform="rotate(-90 219.6 149.3)">R6</text>
<text x="222.7" y="149.3" transform="rotate(-90 222.7 149.3)">10k</text>
<text x="225.6" y="145.2">VBATTADC</text>
<text x="250.7" y="148.5">GND</text>
<text x="264.1" y="146.8">GND</text>
<text x="265.8" y="148.5">TEMP</text>
<text x="273.5" y="146.2">3.3V</text>
<text x="44.6" y="153.5">5VEN</text>
<text x="46.2" y="150.2">5V</text>
<text x="49.6" y="150.2">GND</text>
<text x="88.1" y="151.4">U$7</text>
<text x="94.1" y="151.3">SMA-142-0701</text>
<text x="105.1" y="151.3">-881/886</text>
<text x="133.4" y="150.2">MOSI</text>
<text x="133.4" y="153.5">SCK</text>
<text x="141.8" y="153.5">SCK</text>
<text x="193.7" y="153.5">GND</text>
<text x="218.9" y="155.2">GND</text>
<text x="266.7" y="155.7">4.7k</text>
<text x="266.7" y="152.5">R14</text>
<text x="267.5" y="150.2">3.3V</text>
<text x="78.1" y="161.9">MOSI</text>
<text x="78.1" y="160.2">SCK</text>
<text x="78.1" y="156.9">RFM22_NIRQ</text>
<text x="78.1" y="158.6">RFM22_NSEL</text>
<text x="108.6" y="156.9">U$8</text>
<text x="126.7" y="158.6">GND</text>
<text x="133.4" y="156.9">MISO</text>
<text x="196.4" y="159.6">3.3V</text>
<text x="78.1" y="163.6">MISO</text>
<text x="79.8" y="166.9">A6</text>
<text x="202.1" y="163.6">U3</text>
<text x="225.6" y="165.3">SDA</text>
<text x="227.3" y="166.9">SCL</text>
<text x="245.7" y="165.3">GND</text>
<text x="248.2" y="162.8">TPT1P2</text>
<text x="255.1" y="162.9">3.3VTPT3P4</text>
<text x="255.8" y="165.3">3.3V</text>
<text x="33.7" y="173.1">SM</text>
<text x="36.2" y="173.1">A-142-0701-881/886</text>
<text x="138.4" y="173.7">GND</text>
<text x="148.5" y="170.3">USD-SOCKETNEW</text>
<text x="244" y="168.6">GND</text>
<text x="245.7" y="172">SDA</text>
<text x="248.2" y="169.5">TPT5P6</text>
<text x="255.8" y="172">SCL</text>
<text x="258.3" y="169.5">TPT7P8</text>
<text x="49.3" y="178.7">X1</text>
<text x="54.6" y="178.7">GND</text>
<text x="83.1" y="178.7">GND</text>
<text x="88.1" y="175.3">RFM22SMD</text>
<text x="188" y="178.4">0.1uF</text>
<text x="188" y="175.1">C15</text>
<text x="191.4" y="176.8">C14</text>
<text x="235.6" y="175.3" transform="rotate(-90 235.6 175.3)">GND</text>
<text x="245.7" y="178.7">N$25</text>
<text x="248.2" y="176.2">TPT9P10</text>
<text x="255.8" y="178.7">N$9</text>
<text x="258.3" y="176.2">TPT1P12</text>
<text x="261.2" y="176.2">1</text>
<text x="42.9" y="183.7">GND</text>
<text x="185.4" y="185.4">GND</text>
<text x="191.4" y="180.1">2.2nF</text>
<text x="245.7" y="185.4">N$23</text>
<text x="248.2" y="182.9">TPT1P314</text>
<text x="255.8" y="185.4">N$14</text>
<text x="258.3" y="182.9">TPT1P516</text>
</g>
<g font-size="1.6" fill="#808080">
<text x="135.7" y="36">5</text>
<text x="150.4" y="36">3</text>
<text x="227.9" y="36">5</text>
<text x="242.6" y="36">3</text>
<text x="37.2" y="41">1</text>
<text x="41.1" y="41.7">VIN VOUT</text>
<text x="51.1" y="41">3</text>
<text x="135.7" y="39.3">6</text>
<text x="138.3" y="36.7">VIN</text>
<text x="138.3" y="40.1">EN</text>
<text x="144.7" y="40.1">VOUT</text>
<text x="147.8" y="36.7">L</text>
<text x="150.4" y="39.3">2</text>
<text x="227.9" y="39.3">6</text>
<text x="230.5" y="36.7">VIN</text>
<text x="230.5" y="40.1">EN</text>
<text x="236.9" y="40.1">VOUT</text>
<text x="240" y="36.7">L</text>
<text x="242.6" y="39.3">2</text>
<text x="45.1" y="46.4" transform="rotate(-90 45.1 46.4)">GND</text>
<text x="135.7" y="42.7">8</text>
<text x="135.7" y="46">7</text>
<text x="138.3" y="43.4">PS</text>
<text x="138.3" y="46.8">UVLO</text>
<text x="144.9" y="43.4">VAUX</text>
<text x="146.8" y="46.8">FB</text>
<text x="150.4" y="46">10</text>
<text x="150.4" y="42.7">1</text>
<text x="227.9" y="42.7">8</text>
<text x="227.9" y="46">7</text>
<text x="230.5" y="43.4">PS</text>
<text x="230.5" y="46.8">UVLO</text>
<text x="237.1" y="43.4">VAUX</text>
<text x="239" y="46.8">FB</text>
<text x="242.6" y="46">10</text>
<text x="242.6" y="42.7">1</text>
<text x="44.3" y="50.3" transform="rotate(-90 44.3 50.3)">4</text>
<text x="144.5" y="50.1">PGND</text>
<text x="146.7" y="53.5">PP</text>
<text x="150.4" y="49.4">4</text>
<text x="150.4" y="52.7">PP</text>
<text x="236.7" y="50.1">PGND</text>
<text x="238.9" y="53.5">PP</text>
<text x="242.6" y="49.4">4</text>
<text x="242.6" y="52.7">PP</text>
<text x="135.7" y="56.1">9</text>
<text x="138.3" y="56.8">GND</text>
<text x="146.7" y="55.2">PP</text>
<text x="146.7" y="56.8">PP</text>
<text x="150.4" y="54.4">PP@1</text>
<text x="150.4" y="56.1">PP@2</text>
<text x="227.9" y="56.1">9</text>
<text x="230.5" y="56.8">GND</text>
<text x="238.9" y="55.2">PP</text>
<text x="238.9" y="56.8">PP</text>
<text x="242.6" y="54.4">PP@1</text>
<text x="242.6" y="56.1">PP@2</text>
<text x="212" y="77.9">3</text>
<text x="212" y="76.2">4</text>
<text x="212" y="74.5">5</text>
<text x="150.4" y="82.9">18</text>
<text x="151.2" y="79.6">4</text>
<text x="151.2" y="81.2">6</text>
<text x="155.1" y="80.3">VCC_2</text>
<text x="155.1" y="82">VCC</text>
<text x="155.1" y="83.6">AVCC</text>
<text x="166" y="80.3">PC0</text>
<text x="166" y="82">PC1</text>
<text x="166" y="83.7">PC2</text>
<text x="171.8" y="79.6">23</text>
<text x="171.8" y="81.2">24</text>
<text x="171.8" y="82.9">25</text>
<text x="212" y="81.2">1</text>
<text x="212" y="79.6">2</text>
<text x="25.8" y="88.7">FEED</text>
<text x="32.7" y="87.9">P$1</text>
<text x="52.8" y="85.3">10_GND</text>
<text x="52.8" y="88.7">11_RF_IN</text>
<text x="65.2" y="85.3">9_V_RESET</text>
<text x="68.6" y="88.7">8_VCC</text>
<text x="150.4" y="86.3">19</text>
<text x="150.4" y="87.9">22</text>
<text x="155.1" y="87">ADC6</text>
<text x="155.1" y="88.7">ADC7</text>
<text x="166" y="85.3">PC3</text>
<text x="166" y="87">PC4</text>
<text x="166" y="88.7">PC5</text>
<text x="171.8" y="84.6">26</text>
<text x="171.8" y="86.3">27</text>
<text x="171.8" y="87.9">28</text>
<text x="171.8" y="89.6">29</text>
<text x="26.5" y="92">GND</text>
<text x="32.7" y="91.3">P$2*4</text>
<text x="52.8" y="92">12_GND</text>
<text x="52.8" y="95.4">13_ANTON</text>
<text x="66" y="95.4">6_V_BCKP</text>
<text x="66.4" y="92">7_VCC_IO</text>
<text x="150.4" y="91.3">20</text>
<text x="150.4" y="94.6">12</text>
<text x="155.1" y="92">AREF</text>
<text x="155.1" y="95.4">PB0</text>
<text x="166" y="90.4">PC6</text>
<text x="166" y="93.7">PD0</text>
<text x="166" y="95.4">PD1</text>
<text x="171.8" y="93">30</text>
<text x="171.8" y="94.6">31</text>
<text x="52.8" y="98.7">14_VCC_RF</text>
<text x="65.8" y="98.7">5_EXTINT0</text>
<text x="150.4" y="96.3">13</text>
<text x="150.4" y="98">14</text>
<text x="150.4" y="99.7">15</text>
<text x="150.4" y="101.3">16</text>
<text x="155.1" y="97.1">PB1</text>
<text x="155.1" y="98.7">PB2</text>
<text x="155.1" y="100.4">PB3</text>
<text x="166" y="97.1">PD2</text>
<text x="166" y="98.7">PD3</text>
<text x="166" y="100.4">PD4</text>
<text x="171.8" y="96.3">32</text>
<text x="171.8" y="98">1</text>
<text x="171.8" y="99.7">2</text>
<text x="171.8" y="101.3">9</text>
<text x="52.8" y="102.1">15_RESERVED 4_TIMEPULSE</text>
<text x="52.8" y="105.4">16_SDA2</text>
<text x="67.9" y="105.4">3_RXD1</text>
<text x="150.4" y="103">17</text>
<text x="151.2" y="104.7">7</text>
<text x="151.2" y="106.4">8</text>
<text x="155.1" y="102.1">PB4</text>
<text x="155.1" y="103.8">PB5</text>
<text x="155.1" y="105.4">PB6</text>
<text x="155.1" y="107.1">PB7</text>
<text x="166" y="102.1">PD5</text>
<text x="166" y="103.8">PD6</text>
<text x="166" y="105.4">PD7</text>
<text x="171.8" y="103">10</text>
<text x="171.8" y="104.7">11</text>
<text x="52.8" y="108.8">17_SCL2</text>
<text x="52.8" y="112.1">18_RESERVED</text>
<text x="68.1" y="108.8">2_TXD1</text>
<text x="68.5" y="112.1">1_GND</text>
<text x="150.4" y="113.1">21</text>
<text x="151.2" y="109.7">3</text>
<text x="151.2" y="111.4">5</text>
<text x="155.1" y="110.5">GND_2</text>
<text x="155.1" y="112.1">GND_3</text>
<text x="155.1" y="113.8">GND</text>
<text x="220.8" y="118.1">1</text>
<text x="220.8" y="119.8">3</text>
<text x="226.3" y="118.1">2</text>
<text x="226.3" y="119.8">4</text>
<text x="260.7" y="119.8">1</text>
<text x="260.7" y="118.1">2</text>
<text x="220.8" y="121.5">5</text>
<text x="226.3" y="121.5">6</text>
<text x="31.9" y="144">TXD</text>
<text x="37.7" y="143.2">TXD</text>
<text x="264.6" y="140.3" transform="rotate(-90 264.6 140.3)">GND</text>
<text x="266.3" y="140.3" transform="rotate(-90 266.3 140.3)">DQ</text>
<text x="268" y="140.3" transform="rotate(-90 268 140.3)">VCC</text>
<text x="32.9" y="147.3">0V</text>
<text x="37.7" y="150">VCC</text>
<text x="37.7" y="146.6">0V</text>
<text x="146.2" y="148.3">2</text>
<text x="146.2" y="150">3</text>
<text x="146.2" y="146.6">1</text>
<text x="150" y="149">CS</text>
<text x="150" y="147.3">NC</text>
<text x="31.7" y="150.7">VCC</text>
<text x="32.7" y="154.1">EN</text>
<text x="37.7" y="153.3">EN</text>
<text x="87.1" y="153.3">5</text>
<text x="89.7" y="154">VCC</text>
<text x="97.2" y="154.1">ANT</text>
<text x="101.8" y="153.3">1</text>
<text x="146.2" y="155">6</text>
<text x="146.2" y="151.6">4</text>
<text x="146.2" y="153.3">5</text>
<text x="150" y="150.7">DI</text>
<text x="150" y="155.7">GND</text>
<text x="150" y="152.4">VCC</text>
<text x="150" y="154">SCK</text>
<text x="86.3" y="156.7">14</text>
<text x="86.3" y="158.3">13</text>
<text x="86.3" y="160">12</text>
<text x="86.5" y="161.7">11</text>
<text x="89.7" y="157.4">NIRQ</text>
<text x="89.7" y="159.1">NSEL</text>
<text x="89.7" y="160.7">SCLK</text>
<text x="143" y="161.7">GND3</text>
<text x="146.2" y="158.3">8</text>
<text x="146.2" y="156.7">7</text>
<text x="150" y="159.1">RSV</text>
<text x="150" y="157.4">DO</text>
<text x="86.3" y="166.7">15</text>
<text x="86.3" y="163.4">10</text>
<text x="89.7" y="162.4">SDI</text>
<text x="89.7" y="167.4">SDN</text>
<text x="89.7" y="164.1">SDO</text>
<text x="95.3" y="164.1">RXANT</text>
<text x="95.4" y="165.8">TXANT</text>
<text x="101.8" y="163.4">3</text>
<text x="101.8" y="165">4</text>
<text x="143" y="165">GND1</text>
<text x="144.1" y="163.4">CD1</text>
<text x="144.1" y="166.7">CD2</text>
<text x="150" y="165.8">SHIELD</text>
<text x="150" y="162.4">SHIELD</text>
<text x="150" y="164.1">SHIELD</text>
<text x="150" y="167.4">SHIELD</text>
<text x="199.8" y="165">8</text>
<text x="199.8" y="166.7">3</text>
<text x="203.7" y="165.8">VLOGIC</text>
<text x="203.7" y="167.4">VDD</text>
<text x="214.4" y="165.8">SDA</text>
<text x="214.6" y="167.5">SCL</text>
<text x="220.4" y="166.7">23</text>
<text x="220.4" y="165">24</text>
<text x="28.8" y="172.5">RFGND2</text>
<text x="37.7" y="171.7">RFGND2</text>
<text x="86.3" y="168.4">16</text>
<text x="87.1" y="171.7">2</text>
<text x="87.1" y="170.1">9</text>
<text x="89.7" y="172.5">GND</text>
<text x="89.7" y="170.8">GND</text>
<text x="89.7" y="169.1">GND</text>
<text x="95.7" y="169.1">GPIO0</text>
<text x="95.7" y="170.8">GPIO1</text>
<text x="95.7" y="172.5">GPIO2</text>
<text x="101.8" y="168.4">6</text>
<text x="101.8" y="170.1">7</text>
<text x="101.8" y="171.7">8</text>
<text x="199" y="168.4">13</text>
<text x="199" y="173.4">20</text>
<text x="199" y="171.7">10</text>
<text x="203.7" y="169.1">VDD</text>
<text x="203.7" y="172.5">REGOUT</text>
<text x="215.1" y="172.5">INT</text>
<text x="220.4" y="173.4">9</text>
<text x="220.4" y="171.7">12</text>
<text x="29.6" y="179.2">RFGND</text>
<text x="29.8" y="175.8">RFOUT</text>
<text x="37.7" y="178.4">RFGND1</text>
<text x="37.7" y="175.1">RFOUT</text>
<text x="199.1" y="176.8">11</text>
<text x="199.8" y="178.4">1</text>
<text x="203.7" y="174.2">CPOUT</text>
<text x="203.7" y="177.5">FSYNC</text>
<text x="203.7" y="179.2">CLKIN</text>
<text x="211.6" y="175.8">CLKOUT</text>
<text x="214.6" y="174.2">AD0</text>
<text x="220.4" y="175.1">22</text>
<text x="199" y="180.1">18</text>
<text x="199" y="181.8">17</text>
<text x="199" y="183.5">15</text>
<text x="203.7" y="180.9">GND</text>
<text x="203.7" y="182.5">GND</text>
<text x="203.7" y="184.2">GND</text>
<text x="212.7" y="184.2">E_SDA</text>
<text x="212.9" y="182.5">E_SCL</text>
<text x="220.4" y="183.5">6</text>
<text x="220.4" y="181.8">7</text>
</g>
<g font-size="1.3" fill="#800000">
<text x="215.2" y="119.7">SCK</text>
<text x="215.2" y="117.8">MISO</text>
<text x="228.9" y="119.6">MOSI</text>
<text x="228.9" y="118">+5</text>
<text x="215.2" y="121.4">RESET</text>
<text x="228.9" y="121.4">GND</text>
</g>
<text font-size="1.3" fill="#808080" x="263.8" y="141.5">DS18B20</text>
</svg>
